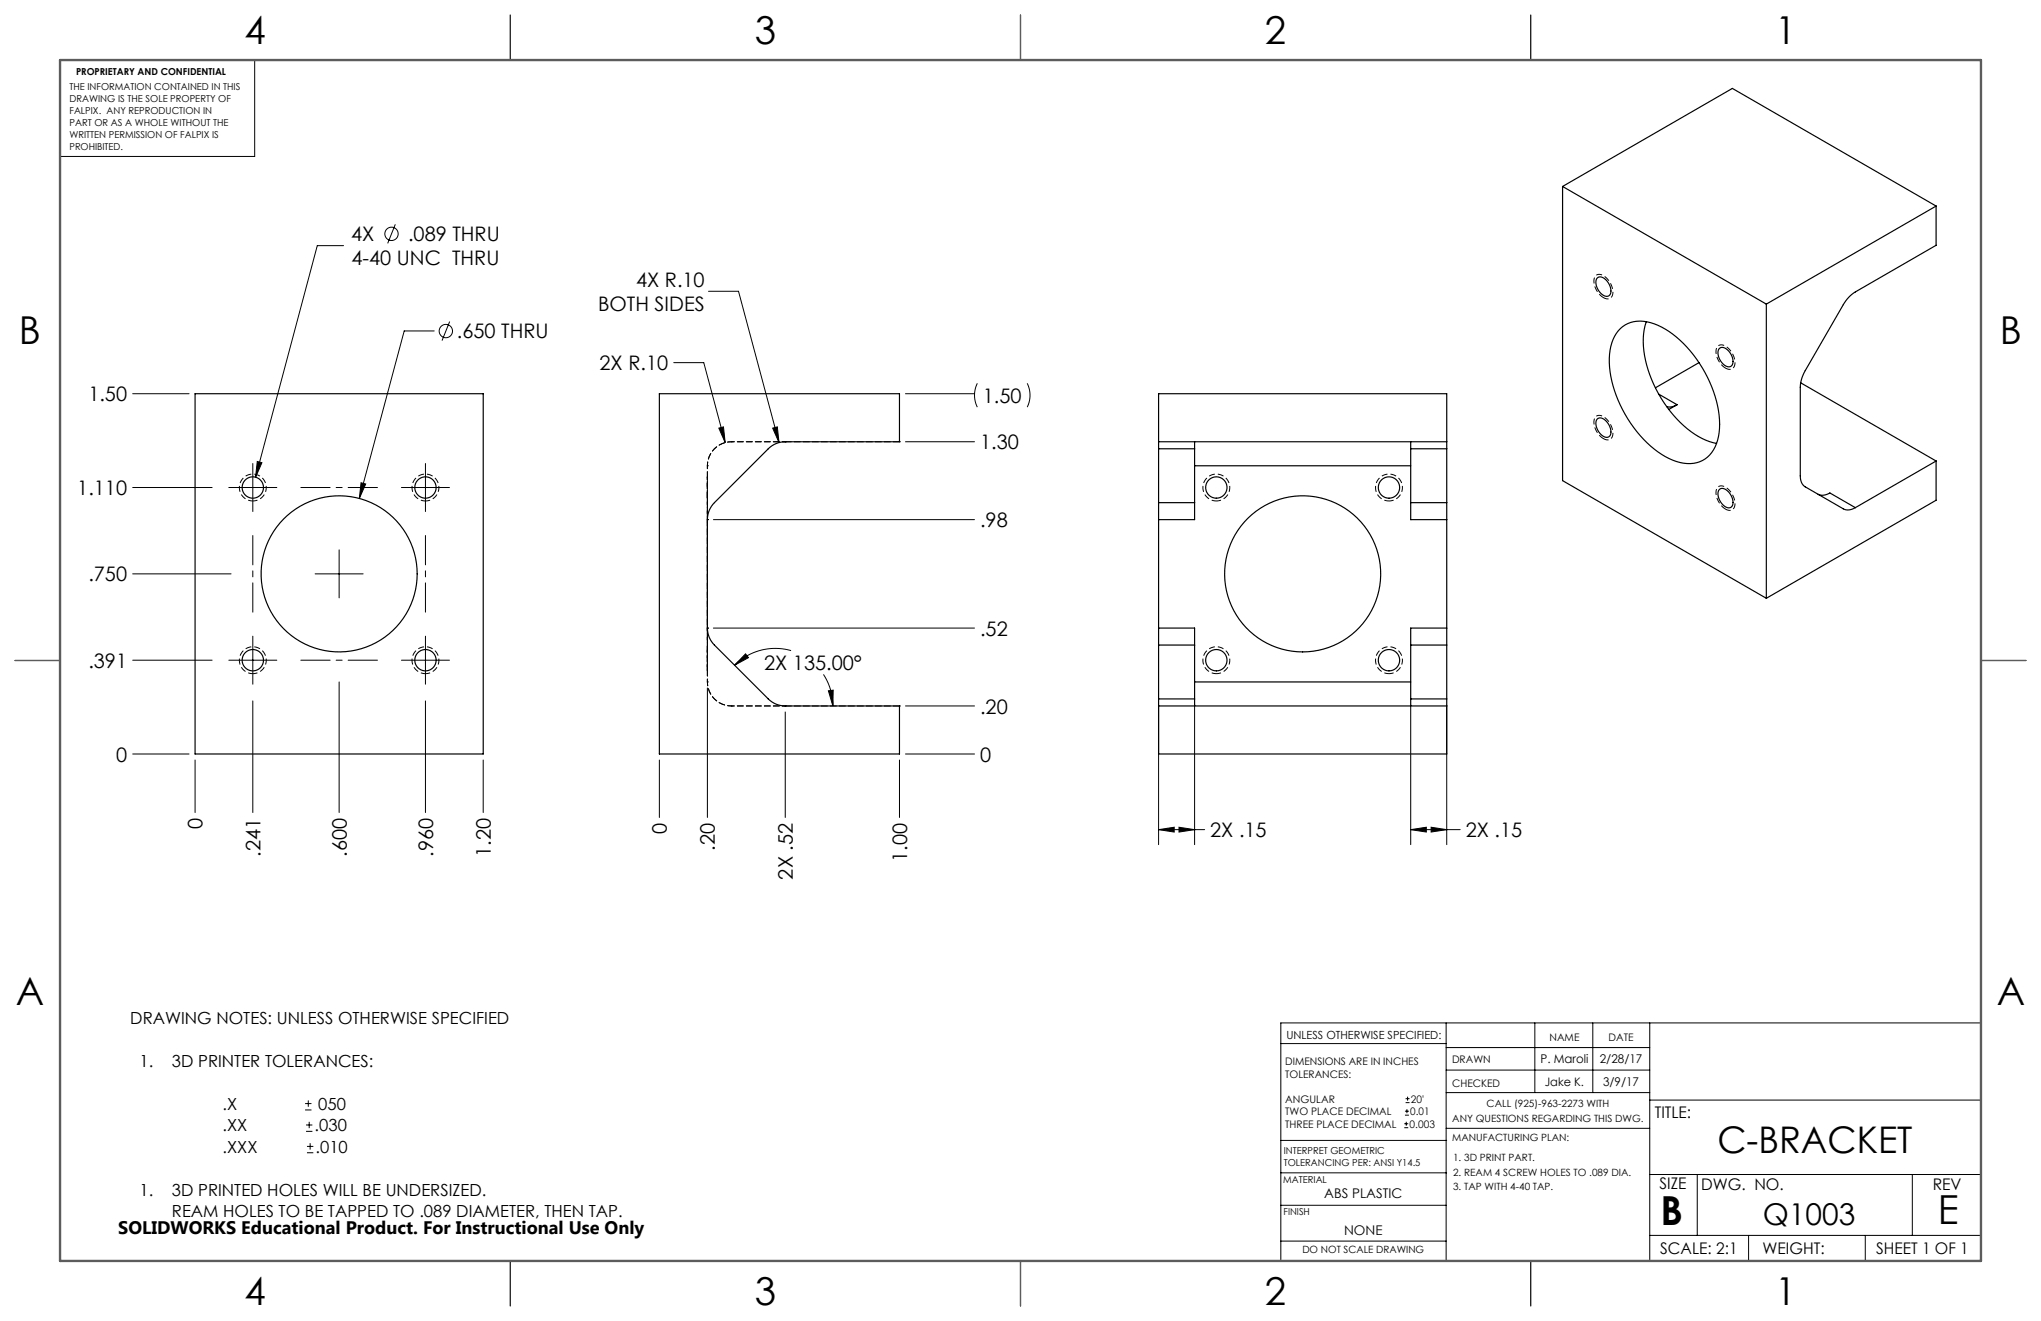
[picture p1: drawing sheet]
<svg xmlns="http://www.w3.org/2000/svg" width="432mm" height="279mm" viewBox="0 0 432 279" stroke-linecap="round" stroke-linejoin="round" font-family="sans-serif">
<g fill="none" stroke="#000" stroke-width=".21">
<path d="M53.9 12.7v20.4h-41.2M72.7 52h-5.6l-13 48.9M83.6 47.4l-1.6 4.1M91.9 70h-6.4l-9.5 35.4M95.1 68l-1.6 4M142.5 76.7h6.4l4.5 16.9M149.9 61.6h6.3l8.6 32M28.1 83.3h11.9M53.5 98v10.2M54.4 97.6l1 .3-1.3 3zM90 98v10.2M152.1 90.6l1-.3 .3 3.3z"/>
<path d="M163.5 90.6l1-.3 .3 3.3zM191.6 83.3h14.6M191.6 93.4h14.6M206.8 81.1a5.6 5.6 0 0 0 0 5M217.3 81.1a5.6 5.6 0 0 1 0 5M28.1 103.1h16.8M48.4 103.1h10.2M71.7 116.3v10.2M76.4 102.1l1 .3-1.4 3zM84.9 103.1h10.2M150.9 109.9h55.3M28.1 139.6h16.8"/>
<path d="M28.1 121.4h20.8M48.4 139.6h10.2M53.5 134.6v10.1M66.7 121.4h10.1M84.9 139.6h10.2M90 134.6v10.1M150.9 132.8h55.3M157.7 138.3l.6 .8-2.9 1.6zM167.4 137.6a12.2 12.2 0 0 0-12 3.1M28.1 159.5h11.9M53.5 148.2v23.7M71.7 144.2v27.7"/>
<path d="M90 148.2v23.7M149.7 145.5v27.4M166.1 150.6v22.3M174.2 142.6a12.2 12.2 0 0 1 2 6.7M175.3 146.1l1-.1-.1 3.3zM191.6 159.5h14.6M191.6 149.3h14.6M245.1 149.1v29.6M252.7 149.1v29.6M298.5 149.1v29.6M306.1 149.1v29.6M41.3 160.7v11.2"/>
<path d="M102.2 160.7v11.2M139.5 160.7v12.2M190.3 160.7v12.2M245.1 175.5l3.3-.5v1zM245.1 175.5h9.8M249.4 175l3.3 .5-3.3 .5zM298.5 175.5l3.3-.5v1zM298.5 175.5h10.4M302.8 175l3.3 .5-3.3 .5zM305.9 216.4v50.3M324.7 216.4v14.7M337 216.4v14.7"/>
<path d="M349 216.4v50.3M419.1 216.4h-148.1v50.3M64.5 234.8h1.4M64.5 233.4h1.4M64.7 239.3h1.4M64.7 237.9h1.4M65.2 232.7v1.4M65.4 237.3v1.3M271 220.7h34.9M297.1 238.5h.8M297.1 237.7h.8M297.2 235.9h.9"/>
<path d="M297.2 235h.9M297.4 233.2h.8M297.4 232.4h.8M297.5 237.3v.8M297.7 234.6v.8M297.8 232v.8M305.9 231.1h43.1M305.9 226.3h43.1M305.9 221.6h43.1M305.9 238.6h43.1M349 232.7h70.1M64.9 243.8h1.4"/>
<path d="M64.9 242.5h1.4M65.6 241.8v1.3M271 254.9h34.9M271 248.1h35.1M271 241.2h35.1M349 248.4h70.1M359.1 248.4v12.9M404.6 248.4v12.9M271 262.5h34.9M349 261.3h70.1M369.9 261.3v5.4M394.6 261.3v5.4"/>
<circle cx="82.8" cy="49.5" r="1.41"/>
<circle cx="94.3" cy="70" r="1.41"/>
</g>
<path d="M339.2 62.9a3.9 3.9 0 0 1-1.8-4.4 1.44 1.44 0 0 1 2.3 .2 3.6 3.6 0 0 1 1.2 4.1 1.25 1.25 0 0 1-1.7 .1M365 77.9a3.9 3.9 0 0 1-1.7-4.5 1.44 1.44 0 0 1 2.3 .2 3.6 3.6 0 0 1 1.2 4.1 1.25 1.25 0 0 1-1.8 .2M339.2 92.8a3.9 3.9 0 0 1-1.8-4.4 1.44 1.44 0 0 1 2.3 .1 3.6 3.6 0 0 1 1.2 4.2 1.25 1.25 0 0 1-1.7 .1M365 107.7a3.9 3.9 0 0 1-1.7-4.4 1.44 1.44 0 0 1 2.3 .1 3.6 3.6 0 0 1 1.2 4.2 1.25 1.25 0 0 1-1.8 .1" fill="none" stroke="#000" stroke-width=".21" stroke-dasharray="1.3 .6" stroke-dashoffset=".1" stroke-linecap="butt"/>
<path d="M53.5 106a2.84 2.84 0 0 1-2.5-4.2 2.84 2.84 0 0 1 4.9-.2 2.84 2.84 0 0 1-2.2 4.3l-.2 .1M90 106a2.84 2.84 0 0 1-2.5-4.2 2.84 2.84 0 0 1 4.9-.2 2.84 2.84 0 0 1-2.1 4.3l-.3 .1M257.3 106a2.84 2.84 0 0 0 2.5-4.2 2.84 2.84 0 0 0-4.8-.2 2.84 2.84 0 0 0 2.1 4.3l.2 .1M293.9 106a2.84 2.84 0 0 0 2.5-4.2 2.84 2.84 0 0 0-4.9-.2 2.84 2.84 0 0 0 2.1 4.3l.3 .1M53.5 142.5a2.84 2.84 0 0 1-2.5-4.2 2.84 2.84 0 0 1 4.9-.2 2.84 2.84 0 0 1-2.2 4.4h-.2M90 142.5a2.84 2.84 0 0 1-2.5-4.2 2.84 2.84 0 0 1 4.9-.2 2.84 2.84 0 0 1-2.1 4.4h-.3M257.3 142.5a2.84 2.84 0 0 0 2.5-4.2 2.84 2.84 0 0 0-4.8-.2 2.84 2.84 0 0 0 2.1 4.4h.2M293.9 142.5a2.84 2.84 0 0 0 2.5-4.2 2.84 2.84 0 0 0-4.9-.2 2.84 2.84 0 0 0 2.1 4.4h.3" fill="none" stroke="#000" stroke-width=".21" stroke-dasharray="1.3 .6" stroke-dashoffset=".3" stroke-linecap="butt"/>
<g fill="none" stroke="#000" stroke-width=".25">
<path d="M107.9 3.2v9.5M215.9 3.2v9.5M323.8 3.2v9.5M330.6 39.4l35.9-20.7 43.1 24.9M330.6 39.4l43.1 24.9M330.6 39.4v62.3l43.1 24.8M337.9 58.9a1.38 1.38 0 0 1 2 .5 2.42 2.42 0 0 1 .5 3.1 2.18 2.18 0 0 1-2.5-1.7l-.3-1.1zM409.6 43.6v8.3l-17.1 9.8a7.4 7.4 0 0 0-2.5 2.7l-8.1 14a7.4 7.4 0 0 0-1 3.5v18.7a2.54 2.54 0 0 0 1 2.4l8.1 4.6a2.54 2.54 0 0 0 2.5-.2M409.6 43.6l-35.9 20.7M342.8 69.5a7 7 0 0 1 8-.7 24.6 24.6 0 0 1 11.7 14 16.2 16.2 0 0 1 .4 11.7 6.2 6.2 0 0 1-8.2 3.1 21.2 21.2 0 0 1-10.9-10 21.3 21.3 0 0 1-3-14.3l.8-2.1zM348.3 68a17.5 17.5 0 0 0 1.1 12.3 24.7 24.7 0 0 0 10.7 12.4l1.6 .7 1.5 .4M359.4 76.7l-9.2 5.3"/>
<path d="M363.7 73.8a1.38 1.38 0 0 1 2.1 .5 2.42 2.42 0 0 1 .4 3.2 2.18 2.18 0 0 1-2.5-1.8l-.2-1.1zM373.7 64.3v62.2M41.3 83.3h60.9v76.2h-60.9zM139.5 83.3h50.8v10.1h-24.2a5.1 5.1 0 0 0-3.6 1.5l-11.4 11.4a5.1 5.1 0 0 0-1.4 3.6v22.9a5.1 5.1 0 0 0 1.4 3.6l11.4 11.4a5.1 5.1 0 0 0 3.6 1.5h24.2v10.2h-50.8zM245.1 93.4v1.5M245.1 93.4v-10.1h61v10.1M245.1 93.4h61M245.1 94.9v11.4M245.1 94.9h7.6M252.7 93.4v1.5M252.7 94.9v11.4M252.7 98.5h45.8"/>
<path d="M298.5 93.4v1.5M298.5 94.9h7.6M298.5 94.9v11.4M306.1 93.4v1.5M306.1 94.9v11.4M337.9 88.7a1.38 1.38 0 0 1 2 .5 2.42 2.42 0 0 1 .5 3.2 2.18 2.18 0 0 1-2.5-1.8l-.3-1.1zM350.9 83.4l3.9 2.2M354.8 85.6l-1 .4h-1.2M354.8 85.6l-1.7 1M381 81l28.6 16.5M409.6 97.5l-17.1 9.9M409.6 97.5v8.3l-35.9 20.7"/>
<path d="M245.1 106.3v3.6M245.1 109.9v22.9M245.1 106.3h7.6M252.7 106.3v3.6h-7.6M298.5 106.3v3.6h7.6M298.5 106.3h7.6M306.1 106.3v3.6M306.1 109.9v22.9M363.7 103.6a1.38 1.38 0 0 1 2.1 .5 2.42 2.42 0 0 1 .4 3.2 2.18 2.18 0 0 1-2.5-1.8l-.2-1.1zM384.6 104.5a2.56 2.56 0 0 0 2.5-.2l5.4 3.1M3.2 139.7h9.5M245.1 132.8h7.6v3.6"/>
<path d="M245.1 132.8v3.6M245.1 136.4v11.4M245.1 136.4h7.6M252.7 136.4v11.4M298.5 136.4h7.6M298.5 136.4v11.4M306.1 132.8h-7.6v3.6M306.1 132.8v3.6M306.1 136.4v11.4M419.1 139.7h9.5M245.1 147.8v1.5M245.1 149.3v10.2h61v-10.2"/>
<path d="M245.1 149.3h61M245.1 147.8h7.6M252.7 147.8v1.5M252.7 144.2h45.8M298.5 147.8v1.5M298.5 147.8h7.6M306.1 147.8v1.5M107.9 266.7v9.5M215.9 266.7v9.5M323.8 266.7v9.5"/>
<circle cx="53.5" cy="103.1" r="2.26"/>
<circle cx="90" cy="103.1" r="2.26"/>
<circle cx="257.3" cy="103.1" r="2.26"/>
<circle cx="293.9" cy="103.1" r="2.26"/>
<circle cx="53.5" cy="139.6" r="2.26"/>
<circle cx="71.7" cy="121.4" r="16.5"/>
<circle cx="90" cy="139.6" r="2.26"/>
<circle cx="257.3" cy="139.6" r="2.26"/>
<circle cx="275.6" cy="121.4" r="16.5"/>
<circle cx="293.9" cy="139.6" r="2.26"/>
</g>
<path d="M215.9 3.2v9.5M3.2 139.7h9.5M419.1 139.7h9.5M215.9 266.7v9.5" fill="none" stroke="#5c5c5c" stroke-width=".25"/>
<path d="M12.7 12.7h406.4v254h-406.4z" fill="none" stroke="#5c5c5c" stroke-width=".5"/>
<path d="M63.6 103.1h16.3M53.5 129.5v-16.2M63.6 139.6h16.3M90 129.5v-16.2" fill="none" stroke="#000" stroke-width=".21" stroke-dasharray="15.2 1.3 1.3 1.3" stroke-dashoffset="9"/>
<path d="M76.4 102.1l-.4 3.3 1.4-3zM54.4 97.6l-.3 3.3 1.3-3zM175.3 146.1l1-.1-.1 3.3zM157.7 138.3l.6 .8-2.9 1.6zM152.1 90.6l1.3 3-.3-3.3zM163.5 90.6l1.3 3-.3-3.3zM245.1 175.5l3.3-.5v1zM249.4 175l3.3 .5-3.3 .5zM298.5 175.5l3.3-.5v1zM302.8 175l3.3 .5-3.3 .5z" fill="#000"/>
<g fill="none" stroke="#000" stroke-width=".21" stroke-dasharray="1.3 .6">
<path d="M149.7 98.5h.1M154.7 93.4h.1M166.1 93.4h.1M190.3 93.4h.1M190.3 93.4h-24.2M149.7 109.9h.1M149.7 137.9v-33v33M149.7 132.8h.1M149.7 144.2h.1M154.7 149.3h.1M166.1 149.3h24.2M166.1 149.3h.1"/>
<path d="M190.3 149.3h.1"/>
</g>
<path d="M149.7 98.5v11.4M166.1 93.4h-11.4M149.7 132.8v11.4M154.7 149.3h11.4" fill="none" stroke="#000" stroke-width=".21" stroke-dasharray="1.3 .6" stroke-dashoffset=".7"/>
<path d="M154.7 93.4a5.1 5.1 0 0 0-5 5.1M149.7 144.2a5.1 5.1 0 0 0 5 5.1" fill="none" stroke="#000" stroke-width=".21" stroke-dasharray="1.3 .6" stroke-dashoffset=".5"/>
<path d="M149.7 105.4v-4.5v4.5M149.7 141.9v-4.5v4.5" fill="none" stroke="#000" stroke-width=".21" stroke-dasharray="1.3 .6" stroke-dashoffset="-.1"/>
<path d="M149.7 109.9v22.9" fill="none" stroke="#000" stroke-width=".21" stroke-dasharray="1.3 .6" stroke-dashoffset=".6"/>
<g font-size="8.5">
<text x="351.3" y="259">B</text>
<text x="410" y="258.9">E</text>
</g>
<g font-size="8.1">
<text x="51.7" y="9.3">4</text>
<text x="159.7" y="9.3">3</text>
<text x="267.6" y="9.3">2</text>
<text x="375.6" y="9.3">1</text>
<text x="4" y="72.8">B</text>
<text x="423.1" y="72.8">B</text>
<text x="3.3" y="212.5">A</text>
<text x="422.4" y="212.5">A</text>
<text x="51.7" y="276">4</text>
<text x="159.7" y="276">3</text>
<text x="267.6" y="276">2</text>
<text x="375.6" y="276">1</text>
</g>
<text font-size="7.8" x="363.3" y="243.8">C-BRACKET</text>
<text font-size="6.3" x="372.9" y="259.1">Q1003</text>
<g font-size="4.2">
<text x="74.3" y="51">4X</text>
<text x="86.3" y="51">.089 THRU</text>
<text x="74.3" y="56.1">4-40 UNC THRU</text>
<text x="126.5" y="65.7">BOTH SIDES</text>
<text x="134.6" y="60.7">4X R.10</text>
<text x="96.7" y="71.6">.650 THRU</text>
<text x="126.8" y="78.3">2X R.10</text>
<text x="18.7" y="84.9">1.50</text>
<text x="207.9" y="85.2">1.50</text>
<text x="207.3" y="95">1.30</text>
<text x="16.3" y="104.7">1.110</text>
<text x="207.3" y="111.5">.98</text>
<text x="18.7" y="123">.750</text>
<text x="207.3" y="134.4">.52</text>
<text x="18.7" y="141.2">.391</text>
<text x="161.7" y="141.7">2X 135.00°</text>
<text x="207.3" y="150.9">.20</text>
<text x="24.6" y="161.1">0</text>
<text x="207.3" y="161.1">0</text>
<text x="42.9" y="175.4" transform="rotate(-90 42.9 175.4)">0</text>
<text x="141.1" y="176.4" transform="rotate(-90 141.1 176.4)">0</text>
<text x="151.3" y="179.9" transform="rotate(-90 151.3 179.9)">.20</text>
<text x="256" y="177.1">2X .15</text>
<text x="310.1" y="177.1">2X .15</text>
<text x="55.1" y="181.2" transform="rotate(-90 55.1 181.2)">.241</text>
<text x="73.3" y="181.2" transform="rotate(-90 73.3 181.2)">.600</text>
<text x="91.6" y="181.2" transform="rotate(-90 91.6 181.2)">.960</text>
<text x="103.8" y="181.2" transform="rotate(-90 103.8 181.2)">1.20</text>
<text x="191.9" y="182.3" transform="rotate(-90 191.9 182.3)">1.00</text>
<text x="167.7" y="186" transform="rotate(-90 167.7 186)">2X .52</text>
</g>
<text font-size="3.8" x="25" y="261.1">SOLIDWORKS Educational Product. For Instructional Use Only</text>
<g font-size="3.5">
<text x="27.6" y="216.6">DRAWING NOTES: UNLESS OTHERWISE SPECIFIED</text>
<text x="29.5" y="225.7">1.</text>
<text x="36.4" y="225.7">3D PRINTER TOLERANCES:</text>
<text x="47.1" y="234.7">.X</text>
<text x="47.1" y="239.3">.XX</text>
<text x="66.6" y="239.3">.030</text>
<text x="67.3" y="234.8">050</text>
<text x="47.1" y="243.8">.XXX</text>
<text x="66.8" y="243.8">.010</text>
<text x="29.5" y="252.9">1.</text>
<text x="36.4" y="257.4">REAM HOLES TO BE TAPPED TO .089 DIAMETER, THEN TAP.</text>
<text x="36.4" y="252.9">3D PRINTED HOLES WILL BE UNDERSIZED.</text>
</g>
<g font-size="3.4">
<text x="350.1" y="236.5">TITLE:</text>
<text x="351.1" y="251.6">SIZE</text>
<text x="359.9" y="251.6">DWG. NO.</text>
<text x="408.9" y="251.7">REV</text>
<text x="351.2" y="265.2">SCALE: 2:1</text>
<text x="372.9" y="265.2">WEIGHT:</text>
<text x="396.9" y="265.2">SHEET 1 OF 1</text>
</g>
<g font-size="2.8">
<text x="280.2" y="253.4">ABS PLASTIC</text>
<text x="284.3" y="261.3">NONE</text>
</g>
<g font-size="2.5">
<text x="325.9" y="224.8">P. Maroli</text>
<text x="338.5" y="224.9">2/28/17</text>
<text x="326.8" y="229.7">Jake K.</text>
<text x="339.2" y="229.7">3/9/17</text>
</g>
<text font-size="2.4" x="272.2" y="219.7">UNLESS OTHERWISE SPECIFIED:</text>
<g font-size="2.2">
<text x="327.8" y="220.1">NAME</text>
<text x="340.3" y="220.2">DATE</text>
<text x="271.9" y="225.3">DIMENSIONS ARE IN INCHES</text>
<text x="271.9" y="227.9">TOLERANCES:</text>
<text x="307.2" y="224.9">DRAWN</text>
<text x="271.9" y="233.2">ANGULAR</text>
<text x="298.5" y="233.2">20'</text>
<text x="307.3" y="229.8">CHECKED</text>
<text x="271.9" y="238.5">THREE PLACE DECIMAL</text>
<text x="271.9" y="235.9">TWO PLACE DECIMAL</text>
<text x="298.2" y="238.5">0.003</text>
<text x="298.4" y="235.9">0.01</text>
</g>
<g font-size="2.1">
<text x="307.3" y="237.3">ANY QUESTIONS REGARDING THIS DWG.</text>
<text x="314.5" y="234.2">CALL (925)-963-2273 WITH</text>
<text x="307.3" y="241.3">MANUFACTURING PLAN:</text>
<text x="307.4" y="245.5">1. 3D PRINT PART.</text>
<text x="307.4" y="248.7">2. REAM 4 SCREW HOLES TO .089 DIA.</text>
<text x="307.4" y="251.8">3. TAP WITH 4-40 TAP.</text>
<text x="275.5" y="265.1">DO NOT SCALE DRAWING</text>
</g>
<g font-size="2">
<text x="16.1" y="15.9">PROPRIETARY AND CONFIDENTIAL</text>
<text x="14.7" y="19.1">THE INFORMATION CONTAINED IN THIS</text>
<text x="14.7" y="21.6">DRAWING IS THE SOLE PROPERTY OF</text>
<text x="14.7" y="24.1">FALPIX. ANY REPRODUCTION IN</text>
<text x="14.7" y="26.6">PART OR AS A WHOLE WITHOUT THE</text>
<text x="14.7" y="29.2">WRITTEN PERMISSION OF FALPIX IS</text>
<text x="14.7" y="31.7">PROHIBITED.</text>
<text x="271.6" y="244.1">INTERPRET GEOMETRIC</text>
<text x="271.5" y="250.2">MATERIAL</text>
<text x="271.6" y="246.6">TOLERANCING PER: ANSI Y14.5</text>
<text x="271.5" y="257">FINISH</text>
</g>
</svg>
